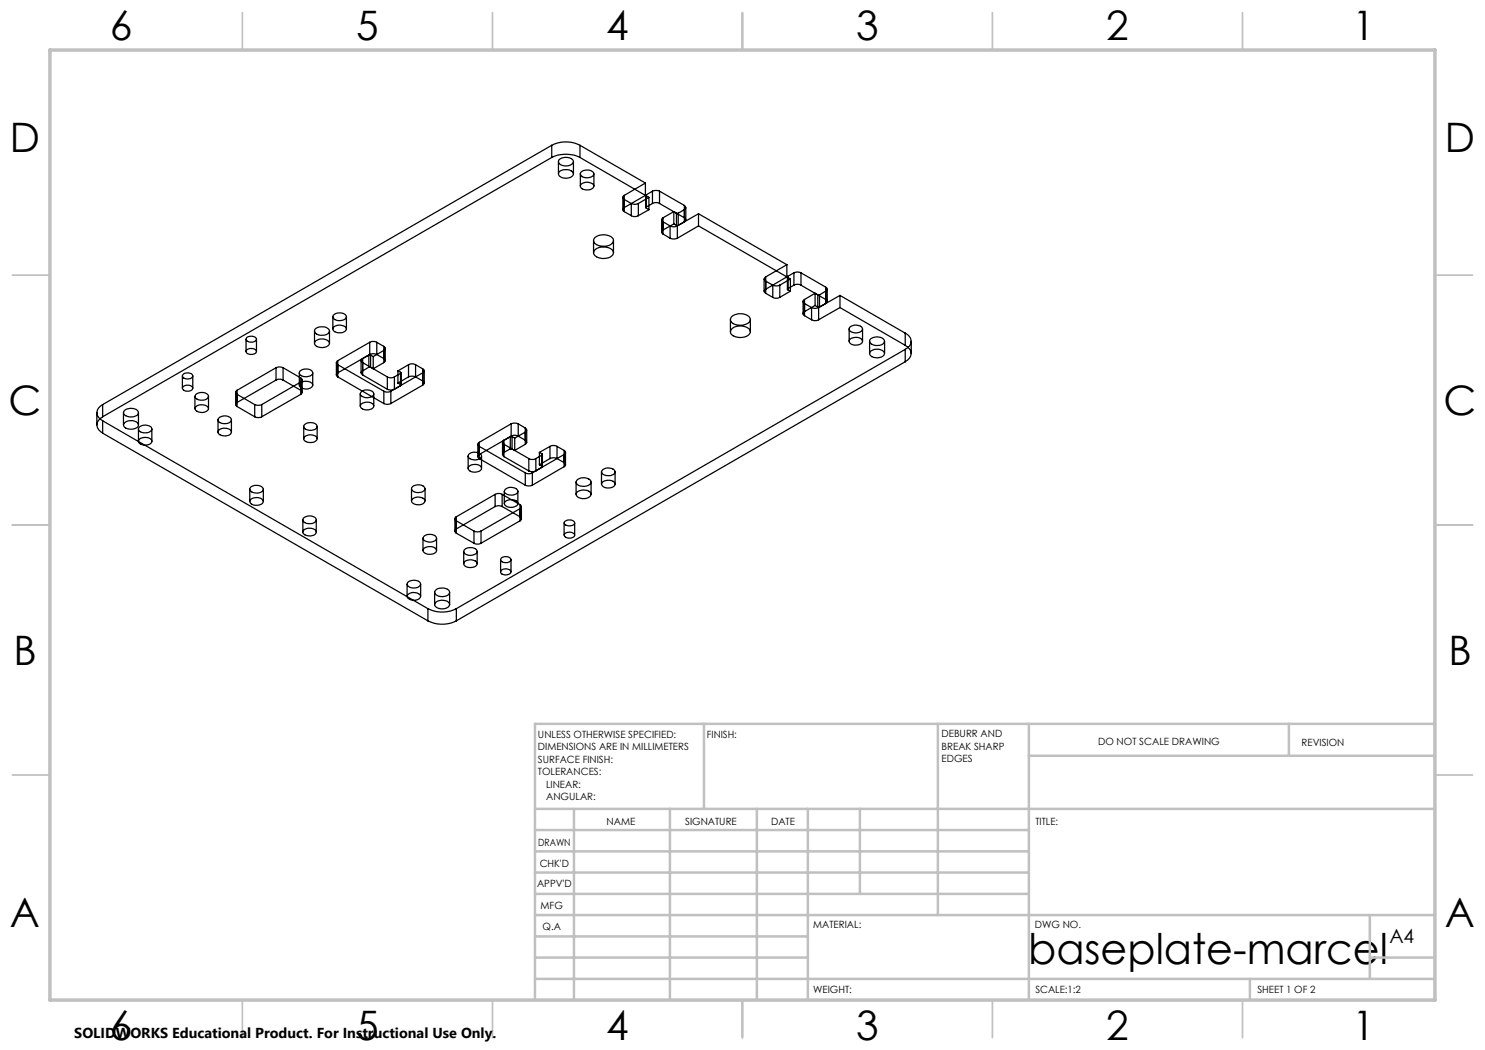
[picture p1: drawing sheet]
<svg xmlns="http://www.w3.org/2000/svg" width="297mm" height="210mm" viewBox="0 0 297 210" stroke-linecap="round" stroke-linejoin="round" font-family="sans-serif">
<g fill="none" stroke="#000" stroke-width=".25">
<path d="M110.3 31.5a6.5 6.5 0 0 1 5.7 0M110.3 29.1a6.2 6.2 0 0 1 5.7 0M110.3 31.5l-89.8 51.9M110.3 29.1l-89.8 51.8M110.3 29.1v2.4M111.7 32.3v2.5M111.8 34.5a2.05 2.05 0 0 1 2.9 .1 1.13 1.13 0 0 1-1.4 1.1 1.33 1.33 0 0 1-1.6-1zM111.8 32a2 2 0 0 1 2.9 .1 1.13 1.13 0 0 1-1.4 1.1 1.14 1.14 0 0 1-1.5-1.2zM114.7 32.3v2.5M116 29.1l13.1 7.5M116 31.5l13.1 7.6M116 29.1v2.4"/>
<path d="M116.1 34.8v2.4M116.2 34.5a1.74 1.74 0 0 1 2.6 .2 1.42 1.42 0 0 1-2 .8 .76 .76 0 0 1-.6-1zM116.4 36.7a1.71 1.71 0 0 1 2.4 .5 1.59 1.59 0 0 1-2.6 .4 .53 .53 0 0 1 .2-.9zM118.8 34.8v2.4M124.6 39.5v2.4M124.8 39.1a.43 .43 0 0 0-.2 .4 .43 .43 0 0 0 .2 .4l1.5 .8M124.8 39.1v3.2M129.1 39.1l-4.3 2.4a.43 .43 0 0 0-.2 .4 .43 .43 0 0 0 .2 .4M129.1 36.6l-4.3 2.5M129.1 36.6v2.5M129.2 39.1v2.4M129.3 39l-.1 .1 .6 .4"/>
<path d="M129.3 39v2.6M129.8 39.5l-2.1 1.2M129.8 39.5v2.4M130.5 38.2l.5-.1 .9 .1M130.5 38.2l-1.2 .8M130.5 38.2v2.5M131.9 38.2l5 2.9M131.9 38.2v2.5M118.7 48.1v2.4M118.9 50.1a2.73 2.73 0 0 1 3.7 .1 1.1 1.1 0 0 1-1.1 1.4 2.24 2.24 0 0 1-2.8-1zM118.9 47.6a2.73 2.73 0 0 1 3.7 .2 1.27 1.27 0 0 1-1.5 1.4h-.5a1.55 1.55 0 0 1-1.9-1.3zM122.7 48.1v2.4"/>
<path d="M124.8 42.3l1.5 .8M126.3 43.1a1.5 1.5 0 0 0 1.4 0M126.3 40.7a1.5 1.5 0 0 0 1.4 0M126.3 40.7v2.4M127.7 40.7v2.4M129.3 41.6l.5 .3M129.8 41.9l-2.1 1.2M130.5 40.7l-1.2 .7v.2M130.5 40.7a1.5 1.5 0 0 1 1.4 0M131.9 40.7l5 2.9a.43 .43 0 0 1 .3 .4 .43 .43 0 0 1-.3 .4M132.3 43.9v2.5M132.6 43.6a.43 .43 0 0 0-.3 .4 .43 .43 0 0 0 .3 .4l1.4 .8"/>
<path d="M132.6 46.8l1.4 .9M132.6 43.6v3.2M134 47.7l.5 .1 1-.1M134 45.2a1.57 1.57 0 0 0 1.5 0M134 45.2v2.5M134.8 44.8l-2.2 1.2a.43 .43 0 0 0-.3 .4 .43 .43 0 0 0 .3 .4M134.8 42.3l-2.2 1.3M134.8 42.3v2.5M134.8 44.8l.5 .3M134.8 42.3l.5 .3M135.3 45.1h.3M135.3 42.6h.3"/>
<path d="M135.3 42.6v2.5M135.5 45.2v2.5M135.6 42.6v2.5M136.9 41.1a.46 .46 0 0 1 .3 .4 .46 .46 0 0 1-.3 .4l-1.3 .7M136.9 44.4l-1.3 .7M136.9 41.1v3.3M137.2 41.5v2.4M139.7 45.2l17.7 10.2M139.7 42.7l17.7 10.2M139.7 42.7v2.5M139.7 45.2l-4.2 2.5M139.7 42.7l-4.2 2.5"/>
<path d="M152.8 55.8v2.4M153.1 55.4a.44 .44 0 0 0-.3 .4 .44 .44 0 0 0 .3 .4l1.5 .8M153.1 58.7l1.5 .8M153.1 55.4v3.3M154.6 59.5a1.5 1.5 0 0 0 1.4 0M154.6 57l.4 .2 1-.2M154.6 57v2.5M156 57v2.5M157.4 55.4l-4.3 2.4a.42 .42 0 0 0-.3 .5 .42 .42 0 0 0 .3 .4M157.4 52.9l-4.3 2.5M157.4 52.9v2.5M157.5 55.4v2.4"/>
<path d="M157.6 55.3l-.1 .1 .6 .4M157.6 58l.5 .2M157.6 55.3v2.7M158.1 58.2l-2.1 1.3M158.1 55.8l-2.1 1.2M158.1 55.8v2.4M158.8 57l-1.3 .8 .1 .2M158.8 57a1.5 1.5 0 0 1 1.4 0M158.8 54.6a1.5 1.5 0 0 1 1.4 0M158.8 54.6l-1.2 .7M158.8 54.6v2.4M160.2 57l4.9 2.9a.42 .42 0 0 1 .4 .4 .42 .42 0 0 1-.4 .4v-3.3"/>
<path d="M160.2 54.6l4.9 2.8M160.2 54.6v2.4M160.9 59.9a.43 .43 0 0 0-.3 .4 .43 .43 0 0 0 .3 .4l1.4 .8M160.9 59.9v3.2M163 58.7l-2.1 1.2M163 58.7v2.4M163 58.7l.5 .3M163.5 59h.4M163.5 59v2.4M163.9 59v2.4h-.4M165.1 57.4a.42 .42 0 0 1 .4 .4 .42 .42 0 0 1-.4 .4l-1.2 .8M165.5 57.8v2.5"/>
<path d="M168 59.1l13 7.5M168 59.1v2.4M168 59.1l-4.3 2.4M36.5 75.2v2.4M36.7 77.3a1.11 1.11 0 0 1 1.8 .5 1.28 1.28 0 0 1-2-.1zM36.7 74.9l.9-.3a.75 .75 0 0 1 .9 .7 1.28 1.28 0 0 1-2-.1zM38.6 75.2v2.4M39 79.3v2.4M39.1 78.9a1.71 1.71 0 0 1 2.6 .3 1.57 1.57 0 0 1-2.5 .4l-.2-.2zM41.7 79.3v2.4M47.1 78.4v2.5M47.4 78.1a.43 .43 0 0 0-.3 .4 .43 .43 0 0 0 .3 .4l3.5 2"/>
<path d="M47.4 78.1v3.2M49.2 67.8v2.5M49.4 69.9l.9-.2a.63 .63 0 0 1 .8 .2 .63 .63 0 0 1 0 .8l-.9 .2a.75 .75 0 0 1-1-.8zM49.4 67.5l.9-.3a.79 .79 0 0 1 1 .8 1.33 1.33 0 0 1-2.1-.1zM51.3 67.8v2.5M55.2 76l-7.8 4.5a.43 .43 0 0 0-.3 .4 .43 .43 0 0 0 .3 .4M55.2 76a1.5 1.5 0 0 1 1.4 0M55.2 73.5a1.5 1.5 0 0 1 1.4 0M55.2 73.5l-7.8 4.6M55.2 73.5v2.5M56.6 76l3.5 2.1a.43 .43 0 0 1 .3 .4 .43 .43 0 0 1-.3 .4M56.6 73.5l3.5 2.1"/>
<path d="M56.6 73.5v2.5M59.9 74.6v2.4M60 76.7a1.88 1.88 0 0 1 2.5 .1 .93 .93 0 0 1-1.2 1h-.3a.8 .8 0 0 1-.9-.2 .8 .8 0 0 1-.1-.9zM60 74.3a1.84 1.84 0 0 1 2.5 0 .89 .89 0 0 1-1.2 1h-.3a.81 .81 0 0 1-.9-.2 .81 .81 0 0 1-.1-.8zM60.1 75.6a.43 .43 0 0 1 .3 .4 .43 .43 0 0 1-.3 .4l-7.7 4.5M60.1 78.9l-7.7 4.5M60.1 75.6v3.3M60.4 76v2.4M62.5 74.6v2.4M62.9 66.2v2.4M63 65.9a2.05 2.05 0 0 1 2.9 .1 1.09 1.09 0 0 1-1.4 1.1 1.14 1.14 0 0 1-1.5-1.2zM63.2 68.1a1.8 1.8 0 0 1 2.7 .6 1.85 1.85 0 0 1-3 .2l.1-.5z"/>
<path d="M65.9 66.2v2.4M66.6 63.4v2.4M66.7 65.5a1.68 1.68 0 0 1 2.6 .3 1.59 1.59 0 0 1-2.6 .4l-.1-.5zM66.7 63a1.74 1.74 0 0 1 2.6 .3 1.42 1.42 0 0 1-2 .8 .76 .76 0 0 1-.6-1.1zM67.3 72.5v2.5M67.6 72.1a.43 .43 0 0 0-.3 .4 .43 .43 0 0 0 .3 .4l9.2 5.3M67.6 75.4l9.2 5.3M67.6 72.1v3.3M69.3 63.4v2.4M72 78.8v2.4M72.2 72.1v2.5M72.4 78.2a1.68 1.68 0 0 1 2.4 .5 1.56 1.56 0 0 1-2.3 .6 .56 .56 0 0 1-.4-.5 .56 .56 0 0 1 .3-.6z"/>
<path d="M72.5 71.7a.42 .42 0 0 0-.3 .4 .42 .42 0 0 0 .3 .4l5 2.9M72.5 75l5 2.8M72.5 71.7v3.3M73.8 73.4l-1.3 .8a.42 .42 0 0 0-.3 .4 .42 .42 0 0 0 .3 .4M73.8 73.4h.3M73.8 71h.3M73.8 71l-1.3 .7M73.8 71v2.4M73.9 70.9l-6.3 3.7a.43 .43 0 0 0-.3 .4 .43 .43 0 0 0 .3 .4M73.9 70.9a1.5 1.5 0 0 1 1.5 0M73.9 68.5a1.5 1.5 0 0 1 1.5 0M73.9 68.5l-6.3 3.6"/>
<path d="M73.9 68.5v2.4M74.1 73.4l.5 .4M74.1 71l.5 .3M74.1 71v2.4M74.6 71.3v2.5M74.8 78.8v2.4M75.4 70.9l1.4 .8a.43 .43 0 0 1 .2 .4 .43 .43 0 0 1-.2 .4M75.4 68.5l1.4 .8M75.4 68.5v2.4M76.8 78.2a1.5 1.5 0 0 0 1.4 0M76.8 69.3a.43 .43 0 0 1 .2 .4 .43 .43 0 0 1-.2 .4l-2.2 1.2M76.8 69.3v3.2"/>
<path d="M76.8 78.2v2.5M76.8 72.5l-2.2 1.3M77 69.7v2.4M77.5 77.8a1.5 1.5 0 0 0 1.4 0M77.5 75.4a1.5 1.5 0 0 0 1.4 0M77.5 75.4v2.4M78.2 78.2v2.5M78.9 75.4v2.4M79.6 76.6l.6 .4-.1 .1M79.6 74.2l.5 .3M79.6 74.2v2.4M80.1 74.5l.1 .1-1.3 .8"/>
<path d="M80.1 77.1l-1.2 .7M80.1 74.5v2.6M80.2 74.6v2.4M81.7 75.4l.5-.2 .9 .2M81.7 72.9a1.5 1.5 0 0 1 1.4 0M81.7 75.4l-2.1 1.2M81.7 72.9l-2.1 1.3M81.7 72.9v2.5M83.1 75.4l1.4 .8a.44 .44 0 0 1 .3 .4 .44 .44 0 0 1-.3 .4M83.1 72.9l1.4 .9M83.1 72.9v2.5M84.5 73.8a.42 .42 0 0 1 .3 .4 .42 .42 0 0 1-.3 .4l-6.3 3.6"/>
<path d="M84.5 77l-6.3 3.7M84.5 73.8v3.2M84.8 74.2v2.4M146.1 63.9v2.4M146.5 65.6a2.71 2.71 0 0 1 3.5 .4 1.09 1.09 0 0 1-1.1 1.4 2.24 2.24 0 0 1-2.8-1v-.3zM146.5 63.2a2.78 2.78 0 0 1 3.5 .4 1.06 1.06 0 0 1-1.1 1.3 2.19 2.19 0 0 1-2.8-.9l.2-.6zM150.1 63.9v2.4M160.6 60.3v2.5M160.9 63.1l1.4 .9M162.3 64a1.5 1.5 0 0 0 1.4 0M162.3 61.5a1.5 1.5 0 0 0 1.4 0M162.3 61.5v2.5"/>
<path d="M163 61.1l-2.1 1.2a.43 .43 0 0 0-.3 .4 .43 .43 0 0 0 .3 .4M163 61.1l.5 .3M163.7 61.5v2.5M168 61.5l13 7.6M168 61.5l-4.3 2.5M169.8 65.8v2.5M170 67.8a1.76 1.76 0 0 1 2.5 .3 1.06 1.06 0 0 1-1.4 .9 .87 .87 0 0 1-1-.2 .87 .87 0 0 1-.1-1zM170 65.4a1.8 1.8 0 0 1 2.5 .2 1.05 1.05 0 0 1-1.4 1l-.4-.1a.71 .71 0 0 1-.7-.3 .71 .71 0 0 1 0-.8zM172.5 65.8v2.5M173.9 68.3v2.4M174 67.9a1.97 1.97 0 0 1 2.9 .2 1.09 1.09 0 0 1-1.4 1h-.4a1.17 1.17 0 0 1-1.2-.9zM174.2 70.2a1.98 1.98 0 0 1 2.7 .3 1.13 1.13 0 0 1-1.4 1.1 1.14 1.14 0 0 1-1.5-1.2z"/>
<path d="M176.9 68.3v2.4M181 69.1a1.73 1.73 0 0 1 1.2 1.6 1.73 1.73 0 0 1-1.2 1.6M181 66.6a1.71 1.71 0 0 1 1.2 1.7 1.71 1.71 0 0 1-1.2 1.6M181 72.3l-89.7 51.9M181 69.9l-89.7 51.8M181 66.6v2.5M181 69.9v2.4M182.2 68.3v2.4M19.4 82.5v2.5M20.5 83.4a1.75 1.75 0 0 0-1.1 1.6 1.75 1.75 0 0 0 1.1 1.6M20.5 80.9a1.72 1.72 0 0 0-1.1 1.6 1.72 1.72 0 0 0 1.1 1.7M20.5 86.6l65.1 37.6"/>
<path d="M20.5 84.2l65.1 37.5M20.5 80.9v2.5M20.5 84.2v2.4M24.7 82.5v2.5M24.8 84.7a1.96 1.96 0 0 1 2.9 .1 1.07 1.07 0 0 1-1.4 1.1 1.35 1.35 0 0 1-1.6-1zM24.8 82.2a1.93 1.93 0 0 1 2.9 .2 1.04 1.04 0 0 1-1.4 1h-.4a1.25 1.25 0 0 1-1.2-.9zM27.7 82.5v2.5M27.7 85.8v2.5M27.8 87.9a1.84 1.84 0 0 1 2.5 .1 .89 .89 0 0 1-1.1 1l-.8-.1a.68 .68 0 0 1-.6-1zM27.8 85.5a1.79 1.79 0 0 1 2.5 0 .89 .89 0 0 1-1.1 1.1h-.4a.8 .8 0 0 1-.8-.3 .8 .8 0 0 1-.2-.8zM30.4 85.8v2.5M39.3 81.2a1.68 1.68 0 0 1 2.4 .5 1.6 1.6 0 0 1-2.7 .2v-.3z"/>
<path d="M43.6 84v2.4M43.7 86.1a1.88 1.88 0 0 1 2.5 0 .9 .9 0 0 1-1.1 1.1h-.4a.8 .8 0 0 1-.8-.3 .8 .8 0 0 1-.2-.8zM43.9 83.5a1.59 1.59 0 0 1 2.4 .5 1.59 1.59 0 0 1-2.6 .3 .56 .56 0 0 1 .2-.8zM46.3 84v2.4M47.4 81.3l3.5 2.1M50 97.9v2.4M50.1 100a1.74 1.74 0 0 1 2.6 .3 1.44 1.44 0 0 1-2 .7 .74 .74 0 0 1-.6-1zM50.1 97.5a1.74 1.74 0 0 1 2.6 .3 1.59 1.59 0 0 1-2.4 .6 .57 .57 0 0 1-.2-.9zM50.9 83.4a1.5 1.5 0 0 0 1.5 0M50.9 80.9l.6 .2 .9-.2M50.9 80.9v2.5M52.4 80.9v2.5"/>
<path d="M52.7 97.9v2.4M60.7 85.3v2.4M60.9 87.4a1.79 1.79 0 0 1 2.5 .1 .89 .89 0 0 1-1.2 1h-.4a.8 .8 0 0 1-.8-.2 .8 .8 0 0 1-.1-.9zM60.9 85a1.84 1.84 0 0 1 2.5 0 .89 .89 0 0 1-1.2 1.1h-.4a1.03 1.03 0 0 1-1.1-.9zM63.4 85.3v2.4M72.2 80.9a1.84 1.84 0 0 1 2.5 .1 .89 .89 0 0 1-1.1 1h-.4a.81 .81 0 0 1-.9-.3 .81 .81 0 0 1-.1-.8zM76.8 80.7a1.5 1.5 0 0 0 1.4 0M82.3 97.7v2.5M82.5 99.8a1.82 1.82 0 0 1 2.5 .2 1.06 1.06 0 0 1-1.4 1l-.4-.1a.9 .9 0 0 1-.9-.9zM82.5 97.3a1.77 1.77 0 0 1 2.5 .3 1.1 1.1 0 0 1-1.4 .9 1.01 1.01 0 0 1-1.3-1zM85 97.7v2.5M93.6 91.2v2.5"/>
<path d="M93.7 93.3a1.84 1.84 0 0 1 2.5 .1 .89 .89 0 0 1-1.1 1 1.16 1.16 0 0 1-1.5-.8zM93.9 90.7a1.66 1.66 0 0 1 2.4 .5 1.6 1.6 0 0 1-2.7 .2v-.3zM95.6 88.9v2.4M95.8 88.5a.43 .43 0 0 0-.2 .4 .43 .43 0 0 0 .2 .4l9.3 5.3M95.8 91.7l9.3 5.3M95.8 88.5v3.2M96.3 91.2v2.5M99 98.9a1.5 1.5 0 0 1 1.4 0M99 98.9l-7.7 4.5M99 98.9v2.4M100.4 98.9l3.6 2M100.4 98.9v2.4"/>
<path d="M100.5 88.5v2.4M100.8 88a.43 .43 0 0 0-.3 .5 .43 .43 0 0 0 .3 .4l5 2.8M100.8 91.3l5 2.9M100.8 88v3.3M100.9 98.2v2.5M101.1 97.9a1.8 1.8 0 0 1 2.4 .2 1.02 1.02 0 0 1-1.3 .9h-.4a.85 .85 0 0 1-.9-.9zM102.1 89.8l-1.3 .7a.46 .46 0 0 0-.3 .4 .46 .46 0 0 0 .3 .4M102.1 89.8h.3M102.1 87.3h.3M102.1 87.3l-1.3 .7M102.1 87.3v2.5M102.2 87.2l-6.4 3.7a.43 .43 0 0 0-.2 .4 .43 .43 0 0 0 .2 .4"/>
<path d="M102.2 87.2a1.5 1.5 0 0 1 1.4 0M102.2 84.8l.5-.2 .9 .2M102.2 84.8l-6.4 3.7M102.2 84.8v2.4M102.4 89.8l.5 .3M102.4 87.3l.5 .3M102.4 87.3v2.5M102.9 87.6v2.5M103.6 98.2v2.5M103.6 87.2l1.5 .8a.43 .43 0 0 1 .2 .5 .43 .43 0 0 1-.2 .4M103.6 84.8l1.5 .8M103.6 84.8v2.4"/>
<path d="M105.1 97l.5 .2 .9-.2M105.1 94.6a1.5 1.5 0 0 0 1.4 0M105.1 85.6a.43 .43 0 0 1 .2 .4 .43 .43 0 0 1-.2 .4l-2.2 1.2M105.1 85.6v3.3M105.1 94.6v2.4M105.1 88.9l-2.2 1.2M105.3 86v2.5M105.8 94.2l.5 .1 .9-.1M105.8 91.7a1.5 1.5 0 0 0 1.4 0M105.8 91.7v2.5M106.5 94.6v2.4M107.2 91.7v2.5"/>
<path d="M107.9 92.9l.5 .4v.1M107.9 90.5l.5 .3M107.9 90.5v2.4M108.4 90.8v.2l-1.2 .7M108.4 93.4l-1.2 .8M108.4 90.8v2.6M108.5 90.9v2.4M110 91.7a1.5 1.5 0 0 1 1.4 0M110 89.3a1.5 1.5 0 0 1 1.4 0M110 91.7l-2.1 1.2M110 89.3l-2.1 1.2M110 89.3v2.4"/>
<path d="M111.4 91.7l1.4 .8a.43 .43 0 0 1 .3 .4 .43 .43 0 0 1-.3 .4M111.4 89.3l1.4 .8M111.4 89.3v2.4M112.8 90.1a.43 .43 0 0 1 .3 .4 .43 .43 0 0 1-.3 .4l-6.3 3.7M112.8 90.1v3.2M112.8 93.3l-6.3 3.7M113.1 90.5v2.4M115.2 96.4v2.5M115.5 98.3a2.08 2.08 0 0 1 2.7 .4 1.13 1.13 0 0 1-1.4 1 1.28 1.28 0 0 1-1.6-.9zM115.5 95.9a1.98 1.98 0 0 1 2.7 .3 1.13 1.13 0 0 1-1.4 1.1 1.28 1.28 0 0 1-1.6-.9zM118.2 96.4v2.5M120.3 94.4v2.4"/>
<path d="M120.5 96.4a1.76 1.76 0 0 1 2.5 .3 1.06 1.06 0 0 1-1.4 .9 .96 .96 0 0 1-1.2-1zM120.5 94a1.8 1.8 0 0 1 2.5 .2 1.02 1.02 0 0 1-1.4 .9 .93 .93 0 0 1-1.2-.9zM123 94.4v2.4M60.6 104v2.4M60.7 106.1a1.88 1.88 0 0 1 2.5 0 .9 .9 0 0 1-1.1 1.1h-.4a.8 .8 0 0 1-.9-.3 .8 .8 0 0 1-.1-.8zM60.7 103.6a1.84 1.84 0 0 1 2.5 .1 .89 .89 0 0 1-1.1 1h-.4a.81 .81 0 0 1-.9-.2 .81 .81 0 0 1-.1-.9zM63.3 104v2.4M81.4 116.8v2.5M81.6 118.9a1.82 1.82 0 0 1 2.5 .2 1.06 1.06 0 0 1-1.4 .9h-.4a.9 .9 0 0 1-.8-.9zM81.6 116.4a1.77 1.77 0 0 1 2.5 .3 1.1 1.1 0 0 1-1.4 .9 1.01 1.01 0 0 1-1.2-1zM84.1 116.8v2.5M84.6 107.6v2.5"/>
<path d="M84.8 109.7a1.76 1.76 0 0 1 2.5 .3 1.06 1.06 0 0 1-1.4 .9 .96 .96 0 0 1-1.2-1zM84.8 107.2a1.8 1.8 0 0 1 2.5 .3 1.05 1.05 0 0 1-1.4 .9h-.4a.8 .8 0 0 1-.8-1zM86.9 118.5v2.4M87.2 117.9a1.97 1.97 0 0 1 2.7 .4 1.07 1.07 0 0 1-1.4 1 1.41 1.41 0 0 1-1.6-.9zM87.3 107.6v2.5M89.9 118.5v2.4M91 103.8v2.4M91.3 103.4a.43 .43 0 0 0-.3 .4 .43 .43 0 0 0 .3 .4l3.5 2M91.3 103.4v3.2M91.3 106.6l3.5 2M92.7 110.3v2.4M93 112.3a1.77 1.77 0 0 1 2.4 .3 1.06 1.06 0 0 1-1.3 .9 .97 .97 0 0 1-1.3-1z"/>
<path d="M93 109.9a1.77 1.77 0 0 1 2.4 .3 1.1 1.1 0 0 1-1.3 .9l-.5-.1a.85 .85 0 0 1-.8-.9zM94.8 108.6a1.5 1.5 0 0 0 1.4 0M94.8 106.2a1.5 1.5 0 0 0 1.4 0M94.8 106.2v2.4M95.4 110.3v2.4M96.2 106.2v2.4M99 101.3l-7.7 4.5a.46 .46 0 0 0-.3 .4 .46 .46 0 0 0 .3 .4M99 101.3a1.5 1.5 0 0 1 1.4 0M100.1 111.9v2.5M100.3 114l.9-.2a.79 .79 0 0 1 1 .7 1.28 1.28 0 0 1-2.1-.1zM100.3 111.6l.6-.3a.92 .92 0 0 1 1.3 .8 1.28 1.28 0 0 1-2.1-.1zM100.4 101.3l3.6 2.1a.43 .43 0 0 1 .3 .4 .43 .43 0 0 1-.3 .4"/>
<path d="M101.1 100.3a1.76 1.76 0 0 1 2.4 .3 1.06 1.06 0 0 1-1.3 .9 .96 .96 0 0 1-1.3-1zM102.2 111.9v2.5M104 100.9a.43 .43 0 0 1 .3 .4 .43 .43 0 0 1-.3 .4l-7.8 4.5M104 104.2l-7.8 4.4M104 100.9v3.3M104.3 101.3v2.5M112.8 104.6v2.4M112.9 104.4a1.37 1.37 0 0 1 2 .1 1.15 1.15 0 0 1-1.8 .5l-.2-.2zM113 106.7l1-.3a.79 .79 0 0 1 .9 .8 1.33 1.33 0 0 1-2-.1zM114.9 104.6v2.4M85.6 121.7a6.3 6.3 0 0 0 5.7 0M85.6 124.2a6.3 6.3 0 0 0 5.7 0"/>
<path d="M85.6 121.7v2.5M87.2 120.4a2.02 2.02 0 0 1 2.7 .3 1.07 1.07 0 0 1-1.4 1.1 1.35 1.35 0 0 1-1.6-.9zM91.3 121.7v2.5"/>
</g>
<g fill="none" stroke="#c0c0c0" stroke-width=".35">
<path d="M48.5 2.5v7.5M98.5 2.5v7.5M148.5 2.5v7.5M198.5 2.5v7.5M248.5 2.5v7.5M2.5 55h7.5M287 55h7.5M2.5 105h7.5M287 105h7.5M2.5 155h7.5M287 155h7.5M48.5 200v7.5"/>
<path d="M98.5 200v7.5M148.5 200v7.5M198.5 200v7.5M248.5 200v7.5"/>
</g>
<g fill="none" stroke="#c0c0c0" stroke-width=".5">
<path d="M140.8 144.8v17M187.6 144.8v38.2M205.8 144.8v55.2M205.8 151.2h81.2M257.8 144.8v6.4M287 144.8h-180v55.2M107 161.8h180M107 178.8h98.8M107 174.5h98.8M107 170.3h98.8M107 166h98.8M114.8 161.8v38.2"/>
<path d="M134 161.8v38.2M151.4 161.8v38.2M161.6 161.8v38.2M172 161.8v17M107 195.8h180M107 191.5h54.6M107 187.3h54.6M107 183h180M250 195.8v4.2M274 191.5h13M274 183v12.8"/>
</g>
<path d="M10 10h277v190h-277z" fill="none" stroke="#c0c0c0" stroke-width=".7"/>
<text font-size="8.5" x="205.6" y="192.7">baseplate-marcel</text>
<g font-size="8.1">
<text x="22" y="8">6</text>
<text x="71.2" y="8">5</text>
<text x="121.2" y="8">4</text>
<text x="171.2" y="8">3</text>
<text x="221.2" y="8">2</text>
<text x="270.5" y="8">1</text>
<text x="2" y="30.5">D</text>
<text x="289" y="30.5">D</text>
<text x="1.7" y="83">C</text>
<text x="288.7" y="83">C</text>
<text x="2.7" y="133">B</text>
<text x="289.7" y="133">B</text>
<text x="2" y="185.5">A</text>
<text x="289" y="185.5">A</text>
<text x="22" y="208">6</text>
<text x="71.2" y="208">5</text>
<text x="121.2" y="208">4</text>
<text x="171.2" y="208">3</text>
<text x="221.2" y="208">2</text>
<text x="270.5" y="208">1</text>
</g>
<text font-size="3.9" x="277.9" y="188.5">A4</text>
<text font-size="2.9" x="14.9" y="207.6">SOLIDWORKS Educational Product. For Instructional Use Only.</text>
<g font-size="2">
<text x="107.6" y="147.6">UNLESS OTHERWISE SPECIFIED:</text>
<text x="141.4" y="147.6">FINISH:</text>
<text x="188.3" y="147.5">DEBURR AND</text>
<text x="188.3" y="150">BREAK SHARP</text>
<text x="219.6" y="149">DO NOT SCALE DRAWING</text>
<text x="260.3" y="149.2">REVISION</text>
<text x="107.6" y="150.1">DIMENSIONS ARE IN MILLIMETERS</text>
<text x="107.6" y="152.6">SURFACE FINISH:</text>
<text x="107.6" y="155.1">TOLERANCES:</text>
<text x="188.3" y="152.5">EDGES</text>
<text x="109.2" y="157.6">LINEAR:</text>
<text x="109.2" y="160.1">ANGULAR:</text>
<text x="121.3" y="165">NAME</text>
<text x="137" y="164.9">SIGNATURE</text>
<text x="154.2" y="164.9">DATE</text>
<text x="207.1" y="164.9">TITLE:</text>
<text x="107.6" y="169.1">DRAWN</text>
<text x="107.9" y="173.3">CHK'D</text>
<text x="107.4" y="177.4">APPV'D</text>
<text x="108.1" y="181.8">MFG</text>
<text x="108.5" y="186">Q.A</text>
<text x="162.6" y="185.5">MATERIAL:</text>
<text x="207" y="185.5">DWG NO.</text>
<text x="162.6" y="198.5">WEIGHT:</text>
<text x="207.1" y="198.6">SCALE:1:2</text>
<text x="251.5" y="198.6">SHEET 1 OF 2</text>
</g>
</svg>
